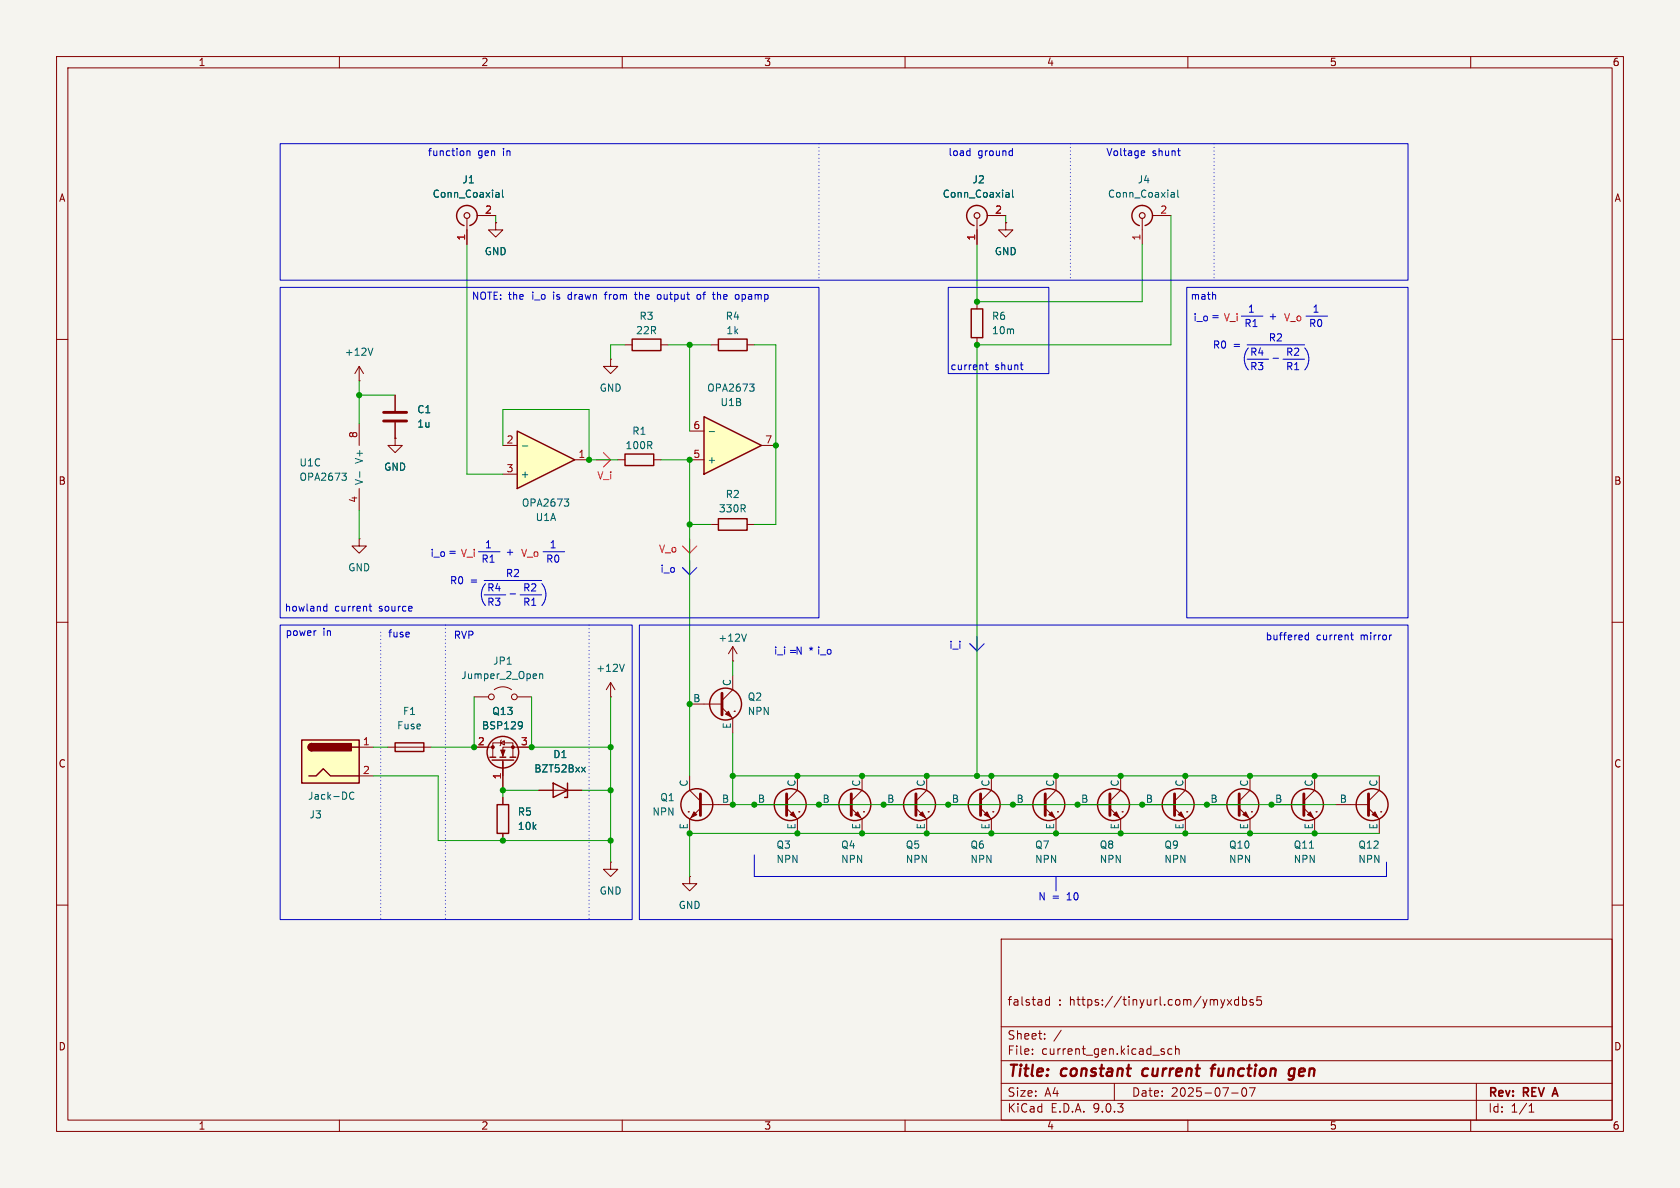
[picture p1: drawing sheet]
<svg xmlns="http://www.w3.org/2000/svg" width="297mm" height="210mm" viewBox="0 0 297 210" stroke-linecap="round" stroke-linejoin="round" font-family="sans-serif">
<path d="M0 0h297v210h-297z" fill="#f5f4ef" stroke="#f5f4ef" stroke-width=".18"/>
<g fill="none" stroke="#840000" stroke-width=".18">
<path d="M10 10h277v190h-277zM12 12h273v186h-273zM60 10v2M110 10v2M160 10v2M210 10v2M260 10v2M172.7 38.6v4.6M174.5 38.1h3.3M201.9 38.6v4.6M203.7 38.1h3.3M10 60h2"/>
<path d="M107.9 63.5v1.3h1.3l-1.3 1.2-1.2-1.2h1.2M107.9 63.5h.1M285 60h2M109.2 81.3h1.3M115.6 81.3h1.2M10 110h2M285 110h2M68.6 132.1h7.6M83.8 132.1h3.3M87.1 133.9v-2.6h3.6v2.6M88.5 131.3l.7-.4v.8zM88.6 130.8l-.1 .1v.8l-.1 .1"/>
<path d="M88.9 134.4v5.3M94 132.1h-5.1v1.8M175.3 137.2v2.5l-1.9 1.9M186.7 137.2v2.5l-1.9 1.9M198.1 137.2v2.5l-1.9 1.9M221 137.2v2.5l-1.9 1.9M167.6 142.2h5.8M173.4 142.9l1.9 1.9v2.5M175.5 143.5h.1M179.1 142.2h5.7M184.8 142.9l1.9 1.9v2.5M186.9 143.5h.1"/>
<path d="M190.5 142.2h5.7M196.2 142.9l1.9 1.9v2.5M198.4 143.5h.1M213.4 142.2h5.7M219.1 142.9l1.9 1.9v2.5M221.2 143.5h.1M10 160h2M177 166h108v32h-108zM185.5 176.2v1.5M185.5 176.8l-.4-.1-.3 .3v.4l.2 .2h.5M215.8 176.7l.4 1M216.2 177.7l-.2 .4"/>
<path d="M216.5 176.7l-.3 1M217 176.7l.7 1M217.7 176.7l-.7 1M219 176.8l-.5-.1-.3 .3v.4l.2 .2h.6M219 176.2v1.5M219.7 176.8l.4-.1 .3 .3v.4l-.2 .2h-.5M219.7 176.2v1.5M221.5 176.8l-.3-.1-.2 .2v.2l.5 .2v.3h-.5M223 176.2h-.8v.7l.2-.1h.5l.1 .3v.5l-.3 .1-.5-.1M285 160h2M60 198v2M110 198v2"/>
<path d="M160 198v2M177 194.5h108M177 191.5h108M177 187.5h108M177 181.5h108M182.5 186.3v.1M182.5 185.5v.1M184.7 183.6v.1M184.7 182.8v.1M187.6 182.1l-1.3 2M197 191.5v3M205.7 185.9l.2 .2-.2 .3"/>
<path d="M205.7 185.4l.1 .1M207.2 185.5l-.5-.1-.2 .3v.4l.1 .2h.6M207.8 185.5l.2-.1 .4 .1 .1 .9M207.8 184.9v1.5M210 198v2M217.7 193.2h1.2M219.7 192.4l.2-.1a.81 .81 0 0 1 .6 .6 .81 .81 0 0 1-.3 .8l-.2 .1a.81 .81 0 0 1-.3-1.4zM220.9 192.3h1l-.7 1.5M260 198v2M261 191.5v6.5M270.3 196.6h.9M270.3 195.5l.4-.4v1.5"/>
</g>
<path d="M274.6 193.4h.7M274.9 192.3l-.5 1.5" fill="none" stroke="#840000" stroke-width=".3"/>
<path d="M202.1 189.1l-.2 .7 .4 .4M214 188.9h.8M214.9 188.2l-.4 .1-.1 .2-.2 1.7M228.9 189a.66 .66 0 0 0-1 .3l-.1 .5 .2 .3 .2 .1 .5-.1M228.9 188.9l-.2 1.6a.6 .6 0 0 1-.9 .3" fill="none" stroke="#840000" stroke-width=".4"/>
<path d="M173.4 140.3v3.8M184.8 140.3v3.8M196.2 140.3v3.8M219.1 140.3v3.8" fill="none" stroke="#840000" stroke-width=".51"/>
<g fill="none" stroke="#840000" stroke-width=".25">
<path d="M173.2 39.9a1.81 1.81 0 0 0 1-2.8 1.81 1.81 0 0 0-3 0 1.81 1.81 0 0 0 1 2.8M202.4 39.9a1.81 1.81 0 0 0 1-2.8 1.81 1.81 0 0 0-3 0 1.81 1.81 0 0 0 1 2.8M110.5 80.3h5.1v2h-5.1zM69.8 131.3h5.1v1.5h-5.1zM86.6 133.9h1M87 134.4h3.8M88.4 133.9h1M90.2 133.9h1"/>
<circle cx="88.9" cy="133" r="2.79"/>
<circle cx="174" cy="142.2" r="2.82"/>
<circle cx="185.4" cy="142.2" r="2.82"/>
<circle cx="196.8" cy="142.2" r="2.82"/>
<circle cx="219.7" cy="142.2" r="2.82"/>
</g>
<g fill="#840000" stroke="#840000" stroke-width=".18">
<path d="M219.7 144l.5-.5 .5 1z"/>
<path d="M174 144l.5-.5 .5 1z"/>
<path d="M88.5 132.6h.8l-.4 1z"/>
<path d="M185.4 144l.5-.5 .5 1z"/>
<path d="M196.8 144l.6-.5 .5 1z"/>
<circle cx="87.1" cy="132.1" r=".25"/>
<circle cx="90.7" cy="132.1" r=".25"/>
</g>
<path d="M178 34l.3 .1 .1 .8M178.4 34.8l-.4 .1M178.4 34.3l-.4 .1M179 33.6v1.1l.2 .2M207.2 34l.3 .1 .1 .8M207.6 34.8l-.4 .1M207.6 34.3l-.4 .1M208.2 33.6v1.1l.2 .2M92.1 127.6l.2 .1a1.03 1.03 0 0 1-.2 1.1M92.3 128.1l-.2 .3" fill="none" stroke="#006464" stroke-width=".18"/>
<g fill="none" stroke="#840000" stroke-width=".2">
<circle cx="172.7" cy="38.1" r=".51"/>
<circle cx="201.9" cy="38.1" r=".51"/>
</g>
<path d="M91.4 76.2l10.2 5.1-10.2 5.1z" fill="#ffffc2"/>
<g fill="none" stroke="#840000" stroke-width=".25">
<path d="M91.4 76.2l10.2 5.1-10.2 5.1zM97.8 138.4l2.5 1.3-2.5 1.3zM100.3 138.4v2.6h-.5"/>
<circle cx="208.3" cy="142.2" r="2.82"/>
<circle cx="231.1" cy="142.2" r="2.82"/>
<circle cx="242.6" cy="142.2" r="2.82"/>
</g>
<g fill="none" stroke="#840000" stroke-width=".18">
<path d="M88.9 78.7h2.5M88.9 83.8h2.5M101.6 81.3h2.5M95.2 139.7h7.7M209.5 137.2v2.5l-1.9 1.9M232.4 137.2v2.5l-1.9 1.9M243.8 137.2v2.5l-1.9 1.9M107.9 152.4v1.3h1.3l-1.3 1.2-1.2-1.2h1.2M107.9 152.4h.1M201.9 142.2h5.7M207.6 142.9l1.9 1.9v2.5M209.8 143.5h.1"/>
<path d="M224.8 142.2h5.7M230.5 142.9l1.9 1.9v2.5M232.7 143.5h.1M236.2 142.2h5.7M241.9 142.9l1.9 1.9v2.5M244.1 143.5h.1"/>
</g>
<path d="M92.4 78.8h.9M99.8 88.2h.7l-.4 .5M100.3 88.7l.2 .2v.3l-.2 .3M102.8 135.6l.7 .9M103.5 135.6l-.7 .9" fill="none" stroke="#006464" stroke-width=".18"/>
<path d="M207.6 140.3v3.8M230.5 140.3v3.8M241.9 140.3v3.8" fill="none" stroke="#840000" stroke-width=".51"/>
<g fill="#840000" stroke="#840000" stroke-width=".18">
<path d="M242.6 144l.5-.5 .5 1z"/>
<path d="M231.1 144l.5-.5 .6 1z"/>
<path d="M208.3 144l.5-.5 .5 1z"/>
</g>
<path d="M53.3 130.8h10.2v7.6h-10.2z" fill="#ffffc2"/>
<g fill="none" stroke="#840000" stroke-width=".25">
<path d="M111.8 59.9h5v2.1h-5zM127 59.9h5.1v2.1h-5.1zM171.7 54.6h2v5.1h-2zM127 91.7h5.1v2h-5.1zM53.3 130.8h10.2v7.6h-10.2zM54.6 137.2h1.3l1.2-1.3 1.3 1.3h5.1M55.1 131.4a.64 .64 0 0 0-.6 .7 .64 .64 0 0 0 .6 .6M62.2 132.1h1.3M87.9 142.2h2v5.1h-2z"/>
<circle cx="128.3" cy="124.5" r="2.82"/>
<circle cx="123.2" cy="142.2" r="2.82"/>
<circle cx="139.7" cy="142.2" r="2.82"/>
</g>
<g fill="#840000" stroke="#840000" stroke-width=".25">
<path d="M54.7 131.6l.4-.2v1.3a.63 .63 0 0 1-.6-.4 .63 .63 0 0 1 .2-.7z"/>
<path d="M55.1 131.4h7v1.3h-7z"/>
</g>
<g fill="none" stroke="#840000" stroke-width=".18">
<path d="M177.8 39.4v1.2h1.3l-1.3 1.3-1.3-1.3h1.3M177.8 39.4h.1M172.7 53.3v1.3M172.7 59.7v1.3M63.5 67.3h.1M63.5 64.8v2.5M63.5 74.9v3.8M63.5 64.8l-.8 1.2M63.5 64.8l.8 1.2M110.5 61h1.3M116.8 61h1.3M125.7 61h1.3"/>
<path d="M132.1 61h1.2M63.5 95.3v1.2h1.3l-1.3 1.3-1.3-1.3h1.3M63.5 95.3h.1M63.5 86.4v3.8M125.7 92.7h1.3M132.1 92.7h1.2M129.5 116.8h.1M129.5 114.3l-.7 1.3M129.5 114.3l.8 1.3M129.5 114.3v2.5M129.5 119.4v2.5l-1.9 1.9M63.5 132.1h2.5"/>
<path d="M63.5 137.2h2.5M83.8 123.2h2.6M87.4 121.9a2.54 2.54 0 0 1 3 0M91.4 123.2h2.6M107.9 123.2h.1M107.9 120.7l-.7 1.2M107.9 120.7l.8 1.2M107.9 120.7v2.5M121.9 137.2v2.5l1.9 1.9M121.9 124.5h5.7M127.6 125.1l1.9 1.9v2.5M129.8 125.7h.1"/>
<path d="M141 137.2v2.5l-1.9 1.9M88.9 141v1.2M88.9 147.3v1.3M121.7 143.5h.1M121.9 154.9v1.3h1.3l-1.3 1.3-1.3-1.3h1.3M121.9 154.9h.1M123.8 142.9l-1.9 1.9v2.5M123.8 142.2h5.7M133.3 142.2h5.8M139.1 142.9l1.9 1.9v2.5M141.2 143.5h.1"/>
<circle cx="86.9" cy="123.2" r=".51"/>
<circle cx="90.9" cy="123.2" r=".51"/>
</g>
<path d="M65.9 61.5l-.4 1.3M60.4 83.6h.8l-.4 .5M61 84.1l.2 .3v.3l-.2 .2M63.6 83.4v1M95.4 119.1v.9M95.4 119.2l.2-.1 .3 .1v.8M110.4 117.4l-.5 1.3M132 112.1l-.5 1.3M62.6 140.1a.6 .6 0 0 0-.9 .5 .6 .6 0 0 0 .6 .7l.3-.1" fill="none" stroke="#006464" stroke-width=".18"/>
<path d="M127.6 122.6v3.8M123.8 140.3v3.8M139.1 140.3v3.8" fill="none" stroke="#840000" stroke-width=".51"/>
<g fill="#840000" stroke="#840000" stroke-width=".18">
<path d="M122.7 143.5l.5 .5-1 .5z"/>
<path d="M128.3 126.2l.5-.5 .5 1z"/>
<path d="M139.7 144l.5-.5 .5 1z"/>
</g>
<path d="M124.5 73.7l10.1 5-10.1 5.1z" fill="#ffffc2"/>
<g fill="none" stroke="#840000" stroke-width=".25">
<path d="M83.1 39.9a1.81 1.81 0 0 0 .9-2.8 1.81 1.81 0 0 0-3 0 1.81 1.81 0 0 0 1 2.8M124.5 73.7l10.1 5-10.1 5.1z"/>
<circle cx="151.1" cy="142.2" r="2.82"/>
<circle cx="162.6" cy="142.2" r="2.82"/>
</g>
<g fill="none" stroke="#840000" stroke-width=".18">
<path d="M82.5 38.6v4.6M84.3 38.1h3.3M87.6 39.4v1.2h1.3l-1.3 1.3-1.2-1.3h1.2M87.6 39.4h.1M175.3 38.1h2.5M177.8 39.4h.1M172.7 40.6v2.6M69.8 77.5v1.2h1.3l-1.3 1.3-1.2-1.3h1.2M69.8 77.5h.1M69.8 69.9v2.7M69.8 74.7v2.8M121.9 76.2h2.6"/>
<path d="M134.6 78.7h2.6M121.9 81.3h2.6M83.8 132.1h2.6M88.9 134.6v5.1M91.4 132.1h2.6M95.2 139.7h2.6M100.3 139.7h2.6M152.4 137.2v2.5l-1.9 1.9M163.8 137.2v2.5l-1.9 1.9M88.9 141v1.2M88.9 147.3v1.3M144.8 142.2h5.7"/>
<path d="M150.5 142.9l1.9 1.9v2.5M152.7 143.5h.1M156.2 142.2h5.7M161.9 142.9l1.9 1.9v2.5M164.1 143.5h.1"/>
</g>
<g fill="none" stroke="#006464" stroke-width=".18">
<path d="M87.8 34h.2l.2 .2v.7M88.2 34.8l-.4 .1M88.2 34.3l-.4 .1M88.8 33.6v1.1l.2 .2M178 34l.3 .1 .1 .8M178.4 34.8l-.4 .1M178.4 34.3l-.4 .1M179 33.6v1.1l.2 .2M125.4 76.3h.9M132.5 67.9h.8l-.4 .5M133.1 68.4l.2 .2v.3l-.2 .3M92.1 127.6l.2 .1a1.03 1.03 0 0 1-.2 1.1"/>
<path d="M92.3 128.1l-.2 .3M102.8 135.6l.7 .9M103.5 135.6l-.7 .9"/>
</g>
<path d="M67.8 72.9h4.1M67.8 74.4h4.1M150.5 140.3v3.8M161.9 140.3v3.8" fill="none" stroke="#840000" stroke-width=".51"/>
<g fill="#840000" stroke="#840000" stroke-width=".18">
<path d="M151.1 144l.5-.5 .5 1z"/>
<path d="M162.6 144l.5-.5 .5 1z"/>
</g>
<circle cx="82.6" cy="38.1" r=".51" fill="none" stroke="#840000" stroke-width=".2"/>
<g fill="none" stroke="#0000c2" stroke-width=".18">
<path d="M49.5 25.4h199.4v24.1h-199.4zM82.5 26.8l.2-.1h.3l.1 .8M82.5 26.7v.8M171.4 26.7h.1M171.5 26.2v1.3M171.5 27.4l-.1 .1M178.9 26.7h.1M179 26.2v1.3M179 27.4l-.1 .1M201.9 26.7h.4l.1 .3-.6 .1M202.3 27.4l-.4 .1M208.2 26.7h.5"/>
<path d="M208.5 27.5h.2M49.5 50.8h95.3v58.4h-95.3zM97.9 51.6v.2M97.9 52.1v.8M100.5 52.8l.2 .1 .3-.1M101 52.1h-.3l-.2 .1M106.8 52.1h.5M107.3 51.6l-.3 .2v1.1M112.1 52.1h.5M112.3 51.6v1.1l.3 .2M113.1 51.6v1.3M113.2 52.1l-.1 .1"/>
<path d="M116.7 52.1l.2 .2-.2 .5M123.3 52.1h.3l.3 .2-.1 .5-.2 .1-.3-.1M124.2 52.1h.5M124.6 51.6l-.2 .2v1.1M127 52.1l.4 .1v.7M131.2 52.1h.4l.1 .1M131.2 52.1v1.2M131.7 52.8l-.1 .1-.4-.1M167.6 50.8h17.8v15.2h-17.8zM209.8 50.8h39.1v58.4h-39.1zM214.7 52.1l.2 .1v.7M219.5 55.9h3.8"/>
<path d="M230.9 55.9h3.8M174.2 64.5h.5M174.4 64.1v1.1l.3 .2M180.4 64.5h.4M180.7 65.4h.1M220.5 61h10.1M220.5 63.5h3.8M225.1 63.3h.9M226.8 63.5h3.8M84.6 97.5h3.8M96 97.5h3.8M49.5 110.5h62.3v52.1h-62.3z"/>
<path d="M55.8 111.5h.1M57.3 108h.5M57.3 107.2h.5M57.8 106.8v1.2M65.2 107.2h.5M65.4 106.8v1l.3 .2M85.6 105.2h3.8M85.6 102.6h10.2M90.2 105h.9M91.9 105.2h3.9M113 110.5h135.9v52.1h-135.9zM231.3 111.8v1.3"/>
<path d="M231.3 112.3h-.3l-.3 .2 .1 .5h.5M238.8 112.3h.4M238.9 111.8v1.1l.3 .2M246 112.3h-.2M133.3 151.1v3.8h111.8v-2.5M186.7 154.9v2.6"/>
</g>
<path d="M144.8 25.4v24.1M189.2 25.4v24.1M214.6 25.4v24.1M67.3 111.8v50.8M78.7 110.5v52.1M104.1 110.5v52.1" fill="none" stroke="#0000c2" stroke-width=".18" stroke-dasharray="0 .6"/>
<path d="M121.9 99.1v2.5M120.6 100.3l1.3 1.3M123.2 100.3l-1.3 1.3M171.4 113.8l1.3 1.3M172.7 112.5v2.6M174 113.8l-1.3 1.3" fill="none" stroke="#0012ff" stroke-width=".18"/>
<path d="M105.4 81.3h2.5M106.7 80l1.2 1.3M107.9 81.3l-1.2 1.3M120.6 96.5l1.3 1.3M121.9 95.3v2.5M123.2 96.5l-1.3 1.3" fill="none" stroke="#f01" stroke-width=".18"/>
<g fill="none" stroke="#009600" stroke-width=".18">
<path d="M87.6 38.1v1.3M177.8 38.1v1.3M207 38.1v22.9h-34.3v76.2M82.5 43.2v40.6h6.4M172.7 43.2v10.1h29.2v-10.1M63.5 67.3v7.6M63.5 69.9h6.3M88.9 78.7v-6.3h15.2v8.9h5.1M110.5 61h-2.6v2.5M118.1 61h7.6M121.9 61v15.2M133.3 61h3.9v31.7h-3.9"/>
<path d="M63.5 90.2v5.1M116.8 81.3h5.1v55.9M121.9 92.7h3.8M129.5 116.8v2.6M66 132.1h2.6M66 137.2h11.5v11.4h30.4M83.8 123.2v8.9h-7.6M94 123.2v8.9h13.9M95.2 139.7h-6.3v1.3M102.9 139.7h5M107.9 123.2v29.2M129.5 129.5v12.7h106.7"/>
<path d="M129.5 137.2h114.3M243.8 147.3h-121.9v7.6"/>
</g>
<g fill="#009600" stroke="#009600" stroke-width=".18">
<circle cx="121.9" cy="61" r=".46"/>
<circle cx="137.2" cy="78.7" r=".46"/>
<circle cx="172.7" cy="61" r=".46"/>
<circle cx="175.3" cy="137.2" r=".46"/>
<circle cx="172.7" cy="137.2" r=".46"/>
<circle cx="121.9" cy="92.7" r=".46"/>
<circle cx="201.9" cy="142.2" r=".46"/>
<circle cx="209.5" cy="137.2" r=".46"/>
<circle cx="213.4" cy="142.2" r=".46"/>
<circle cx="209.5" cy="147.3" r=".46"/>
<circle cx="232.4" cy="137.2" r=".46"/>
<circle cx="221" cy="147.3" r=".46"/>
<circle cx="224.8" cy="142.2" r=".46"/>
<circle cx="232.4" cy="147.3" r=".46"/>
<circle cx="221" cy="137.2" r=".46"/>
<circle cx="141" cy="147.3" r=".46"/>
<circle cx="141" cy="137.2" r=".46"/>
<circle cx="133.3" cy="142.2" r=".46"/>
<circle cx="172.7" cy="53.3" r=".46"/>
<circle cx="186.7" cy="147.3" r=".46"/>
<circle cx="198.1" cy="147.3" r=".46"/>
<circle cx="198.1" cy="137.2" r=".46"/>
<circle cx="179.1" cy="142.2" r=".46"/>
<circle cx="186.7" cy="137.2" r=".46"/>
<circle cx="190.5" cy="142.2" r=".46"/>
<circle cx="175.3" cy="147.3" r=".46"/>
<circle cx="163.8" cy="147.3" r=".46"/>
<circle cx="121.9" cy="81.3" r=".46"/>
<circle cx="94" cy="132.1" r=".46"/>
<circle cx="83.8" cy="132.1" r=".46"/>
<circle cx="88.9" cy="139.7" r=".46"/>
<circle cx="88.9" cy="148.6" r=".46"/>
<circle cx="107.9" cy="139.7" r=".46"/>
<circle cx="63.5" cy="69.9" r=".46"/>
<circle cx="104.1" cy="81.3" r=".46"/>
<circle cx="107.9" cy="132.1" r=".46"/>
<circle cx="107.9" cy="148.6" r=".46"/>
<circle cx="152.4" cy="137.2" r=".46"/>
<circle cx="163.8" cy="137.2" r=".46"/>
<circle cx="167.6" cy="142.2" r=".46"/>
<circle cx="156.2" cy="142.2" r=".46"/>
<circle cx="152.4" cy="147.3" r=".46"/>
<circle cx="144.8" cy="142.2" r=".46"/>
<circle cx="121.9" cy="124.5" r=".46"/>
<circle cx="129.5" cy="142.2" r=".46"/>
<circle cx="129.5" cy="137.2" r=".46"/>
<circle cx="121.9" cy="147.3" r=".46"/>
</g>
<g font-size="3.5" fill="#0000c2">
<text x="219.4" y="64.7">(</text>
<text x="230.3" y="64.7">)</text>
<text x="84.5" y="106.4">(</text>
<text x="95.4" y="106.4">)</text>
</g>
<g font-size="2.8" fill="#840000">
<text x="178" y="190.9">Title:</text>
<text x="187.7" y="190.9">constant</text>
<text x="202.8" y="190.9">current</text>
<text x="215.8" y="190.9">function</text>
<text x="230.3" y="190.9">gen</text>
</g>
<g font-size="2.1" fill="#840000">
<text x="178" y="178">falstad</text>
<text x="187.1" y="178">: https://tinyurl.com/ymyxdbs5</text>
<text x="178" y="184">Sheet:</text>
<text x="178" y="186.7">File:</text>
<text x="184.1" y="186.7">current_gen.kicad_sch</text>
<text x="178" y="196.9">KiCad</text>
<text x="178" y="194.1">Size:</text>
<text x="184.7" y="194.1">A4</text>
<text x="185.7" y="196.9">E.D.A.</text>
<text x="193.3" y="196.9">9.0.3</text>
<text x="200" y="194.1">Date:</text>
<text x="207" y="194.1">2025-07-07</text>
<text x="263" y="194.3">Rev:</text>
<text x="263" y="196.9">Id:</text>
<text x="267.1" y="196.9">1/1</text>
<text x="269.4" y="194.3">REV</text>
<text x="275.3" y="194.3">A</text>
</g>
<g font-size="1.8" fill="#840000">
<text x="35" y="11.9">1</text>
<text x="85" y="11.9">2</text>
<text x="135" y="11.9">3</text>
<text x="185" y="11.9">4</text>
<text x="235" y="11.9">5</text>
<text x="285" y="11.9">6</text>
<text x="10.3" y="35.9">A</text>
<text x="285.3" y="35.9">A</text>
<text x="10.3" y="85.9">B</text>
<text x="285.3" y="85.9">B</text>
<text x="10.3" y="135.9">C</text>
<text x="285.3" y="135.9">C</text>
<text x="10.3" y="185.9">D</text>
<text x="285.3" y="185.9">D</text>
<text x="35" y="199.9">1</text>
<text x="85" y="199.9">2</text>
<text x="135" y="199.9">3</text>
<text x="185" y="199.9">4</text>
<text x="235" y="199.9">5</text>
<text x="285" y="199.9">6</text>
</g>
<g font-size="1.8" fill="#0000c2">
<text x="75.5" y="27.8">function</text>
<text x="84.5" y="27.8">gen</text>
<text x="89" y="27.8">in</text>
<text x="167.6" y="27.8">load</text>
<text x="172.9" y="27.8">ground</text>
<text x="195.5" y="27.8">Voltage</text>
<text x="203.7" y="27.8">shunt</text>
<text x="83.3" y="53.2">NOTE: the</text>
<text x="98.7" y="53.2">is</text>
<text x="101.5" y="53.2">drawn</text>
<text x="108.2" y="53.2">from</text>
<text x="113.8" y="53.2">the</text>
<text x="117.9" y="53.2">output</text>
<text x="125.1" y="53.2">of</text>
<text x="128.2" y="53.2">the</text>
<text x="132.3" y="53.2">opamp</text>
<text x="210.4" y="53.2">math</text>
<text x="219.9" y="58">R1</text>
<text x="220.5" y="55.5">1</text>
<text x="224.2" y="56.7">+</text>
<text x="231.3" y="58">R0</text>
<text x="232" y="55.5">1</text>
<text x="167.9" y="65.6">current</text>
<text x="175.9" y="65.6">shunt</text>
<text x="214.3" y="61.8">R0</text>
<text x="218" y="61.8">=</text>
<text x="220.9" y="63.1">R4</text>
<text x="220.9" y="65.6">R3</text>
<text x="224.2" y="60.6">R2</text>
<text x="227.3" y="65.6">R1</text>
<text x="227.3" y="63.1">R2</text>
<text x="85" y="99.7">R1</text>
<text x="85.7" y="97.1">1</text>
<text x="89.3" y="98.4">+</text>
<text x="96.4" y="99.7">R0</text>
<text x="97.1" y="97.1">1</text>
<text x="79.5" y="103.5">R0</text>
<text x="83.1" y="103.5">=</text>
<text x="86" y="107.3">R3</text>
<text x="86" y="104.8">R4</text>
<text x="89.3" y="102.2">R2</text>
<text x="92.4" y="107.3">R1</text>
<text x="92.4" y="104.8">R2</text>
<text x="50.3" y="108.3">howland</text>
<text x="50.4" y="112.6">power</text>
<text x="57.1" y="112.6">in</text>
<text x="59.2" y="108.3">current</text>
<text x="67.1" y="108.3">source</text>
<text x="68.5" y="112.9">fuse</text>
<text x="80.1" y="113.1">RVP</text>
<text x="223.7" y="113.4">buffered</text>
<text x="232.7" y="113.4">current</text>
<text x="240.6" y="113.4">mirror</text>
<text x="136.7" y="115.9">i_i =N * i_o</text>
<text x="183.5" y="159.4">N =</text>
<text x="188.7" y="159.4">10</text>
</g>
<g font-size="1.8" fill="#006464">
<text x="76.4" y="35.2">Conn_Coaxial</text>
<text x="81.7" y="32.6">J1</text>
<text x="166.6" y="35.2">Conn_Coaxial</text>
<text x="171.8" y="32.6">J2</text>
<text x="195.8" y="35.2">Conn_Coaxial</text>
<text x="201" y="32.6">J4</text>
<text x="85.6" y="45.3">GND</text>
<text x="175.8" y="45.3">GND</text>
<text x="112.4" y="59.3">22R</text>
<text x="113" y="56.7">R3</text>
<text x="128.2" y="56.7">R4</text>
<text x="128.3" y="59.3">1k</text>
<text x="175.3" y="56.7">R6</text>
<text x="175.3" y="59.3">10m</text>
<text x="60.9" y="63.1">+12V</text>
<text x="105.9" y="69.4">GND</text>
<text x="124.9" y="69.4">OPA2673</text>
<text x="127.3" y="72">U1B</text>
<text x="73.7" y="73.3">C1</text>
<text x="73.7" y="75.8">1u</text>
<text x="111.7" y="77.1">R1</text>
<text x="52.8" y="82.7">U1C</text>
<text x="64.4" y="82.1" transform="rotate(-90 64.4 82.1)">V+</text>
<text x="67.8" y="83.4">GND</text>
<text x="110.5" y="79.6">100R</text>
<text x="125" y="82.1">+</text>
<text x="52.8" y="85.2">OPA2673</text>
<text x="64.4" y="85.9" transform="rotate(-90 64.4 85.9)">V-</text>
<text x="91.9" y="84.7">+</text>
<text x="92.2" y="89.8">OPA2673</text>
<text x="128.2" y="88.2">R2</text>
<text x="94.6" y="92.3">U1A</text>
<text x="127" y="90.8">330R</text>
<text x="61.5" y="101.2">GND</text>
<text x="126.9" y="113.6">+12V</text>
<text x="87.1" y="117.7">JP1</text>
<text x="105.3" y="119">+12V</text>
<text x="81.5" y="120.2">Jumper_2_Open</text>
<text x="122.5" y="124.2">B</text>
<text x="129.3" y="121.4" transform="rotate(-90 129.3 121.4)">C</text>
<text x="132.1" y="124.1">Q2</text>
<text x="70.1" y="129.1">Fuse</text>
<text x="71.1" y="126.6">F1</text>
<text x="85.1" y="129.1">BSP129</text>
<text x="86.9" y="126.6">Q13</text>
<text x="129.3" y="128.9" transform="rotate(-90 129.3 128.9)">E</text>
<text x="132.1" y="126.6">NPN</text>
<text x="94.4" y="136.8">BZT52Bxx</text>
<text x="97.7" y="134.2">D1</text>
<text x="54.4" y="141.6">Jack-DC</text>
<text x="116.6" y="141.8">Q1</text>
<text x="121.7" y="139.2" transform="rotate(-90 121.7 139.2)">C</text>
<text x="127.5" y="142">B</text>
<text x="133.9" y="142">B</text>
<text x="140.7" y="139.2" transform="rotate(-90 140.7 139.2)">C</text>
<text x="145.3" y="142">B</text>
<text x="152.1" y="139.2" transform="rotate(-90 152.1 139.2)">C</text>
<text x="156.7" y="142">B</text>
<text x="163.6" y="139.2" transform="rotate(-90 163.6 139.2)">C</text>
<text x="168.2" y="142">B</text>
<text x="175" y="139.2" transform="rotate(-90 175 139.2)">C</text>
<text x="179.6" y="142">B</text>
<text x="186.4" y="139.2" transform="rotate(-90 186.4 139.2)">C</text>
<text x="191" y="142">B</text>
<text x="197.9" y="139.2" transform="rotate(-90 197.9 139.2)">C</text>
<text x="202.5" y="142">B</text>
<text x="209.3" y="139.2" transform="rotate(-90 209.3 139.2)">C</text>
<text x="213.9" y="142">B</text>
<text x="220.7" y="139.2" transform="rotate(-90 220.7 139.2)">C</text>
<text x="225.3" y="142">B</text>
<text x="232.2" y="139.2" transform="rotate(-90 232.2 139.2)">C</text>
<text x="236.8" y="142">B</text>
<text x="243.6" y="139.2" transform="rotate(-90 243.6 139.2)">C</text>
<text x="54.6" y="144.9">J3</text>
<text x="91.4" y="144.4">R5</text>
<text x="91.4" y="146.9">10k</text>
<text x="115.2" y="144.4">NPN</text>
<text x="121.7" y="146.7" transform="rotate(-90 121.7 146.7)">E</text>
<text x="140.7" y="146.7" transform="rotate(-90 140.7 146.7)">E</text>
<text x="152.1" y="146.7" transform="rotate(-90 152.1 146.7)">E</text>
<text x="163.6" y="146.7" transform="rotate(-90 163.6 146.7)">E</text>
<text x="175" y="146.7" transform="rotate(-90 175 146.7)">E</text>
<text x="186.4" y="146.7" transform="rotate(-90 186.4 146.7)">E</text>
<text x="197.9" y="146.7" transform="rotate(-90 197.9 146.7)">E</text>
<text x="209.3" y="146.7" transform="rotate(-90 209.3 146.7)">E</text>
<text x="220.7" y="146.7" transform="rotate(-90 220.7 146.7)">E</text>
<text x="232.2" y="146.7" transform="rotate(-90 232.2 146.7)">E</text>
<text x="243.6" y="146.7" transform="rotate(-90 243.6 146.7)">E</text>
<text x="137.2" y="150.2">Q3</text>
<text x="137.2" y="152.8">NPN</text>
<text x="148.6" y="150.2">Q4</text>
<text x="148.6" y="152.8">NPN</text>
<text x="160" y="150.2">Q5</text>
<text x="160" y="152.8">NPN</text>
<text x="171.5" y="150.2">Q6</text>
<text x="171.5" y="152.8">NPN</text>
<text x="182.9" y="150.2">Q7</text>
<text x="182.9" y="152.8">NPN</text>
<text x="194.3" y="150.2">Q8</text>
<text x="194.3" y="152.8">NPN</text>
<text x="205.7" y="150.2">Q9</text>
<text x="205.7" y="152.8">NPN</text>
<text x="217.2" y="150.2">Q10</text>
<text x="217.2" y="152.8">NPN</text>
<text x="228.6" y="150.2">Q11</text>
<text x="228.6" y="152.8">NPN</text>
<text x="240" y="150.2">Q12</text>
<text x="240" y="152.8">NPN</text>
<text x="105.9" y="158.3">GND</text>
<text x="119.9" y="160.9">GND</text>
</g>
<g font-size="1.8" fill="#a90000">
<text x="85.7" y="37.8">2</text>
<text x="175.8" y="37.8">2</text>
<text x="205" y="37.8">2</text>
<text x="82.3" y="42.6" transform="rotate(-90 82.3 42.6)">1</text>
<text x="172.5" y="42.6" transform="rotate(-90 172.5 42.6)">1</text>
<text x="201.7" y="42.6" transform="rotate(-90 201.7 42.6)">1</text>
<text x="63.2" y="77.5" transform="rotate(-90 63.2 77.5)">8</text>
<text x="122.5" y="75.9">6</text>
<text x="89.5" y="83.6">3</text>
<text x="89.5" y="78.5">2</text>
<text x="102.2" y="81">1</text>
<text x="122.5" y="81">5</text>
<text x="135.2" y="78.5">7</text>
<text x="63.2" y="89" transform="rotate(-90 63.2 89)">4</text>
<text x="64.1" y="131.8">1</text>
<text x="84.4" y="131.8">2</text>
<text x="92" y="131.8">3</text>
<text x="64.1" y="136.9">2</text>
<text x="88.6" y="137.9" transform="rotate(-90 88.6 137.9)">1</text>
</g>
<g font-size="1.8" fill="#0012ff">
<text x="93.8" y="53.2">i_o</text>
<text x="76" y="98.7">i_o = V_i</text>
<text x="116.6" y="101.5">i_o</text>
<text x="167.7" y="114.9">i_i</text>
</g>
<g font-size="1.8" fill="#ff0013">
<text x="210.9" y="57">i_o = V_i</text>
<text x="226.9" y="57">V_o</text>
<text x="105.5" y="84.9">V_i</text>
<text x="92" y="98.7">V_o</text>
<text x="116.4" y="97.9">V_o</text>
</g>
</svg>
